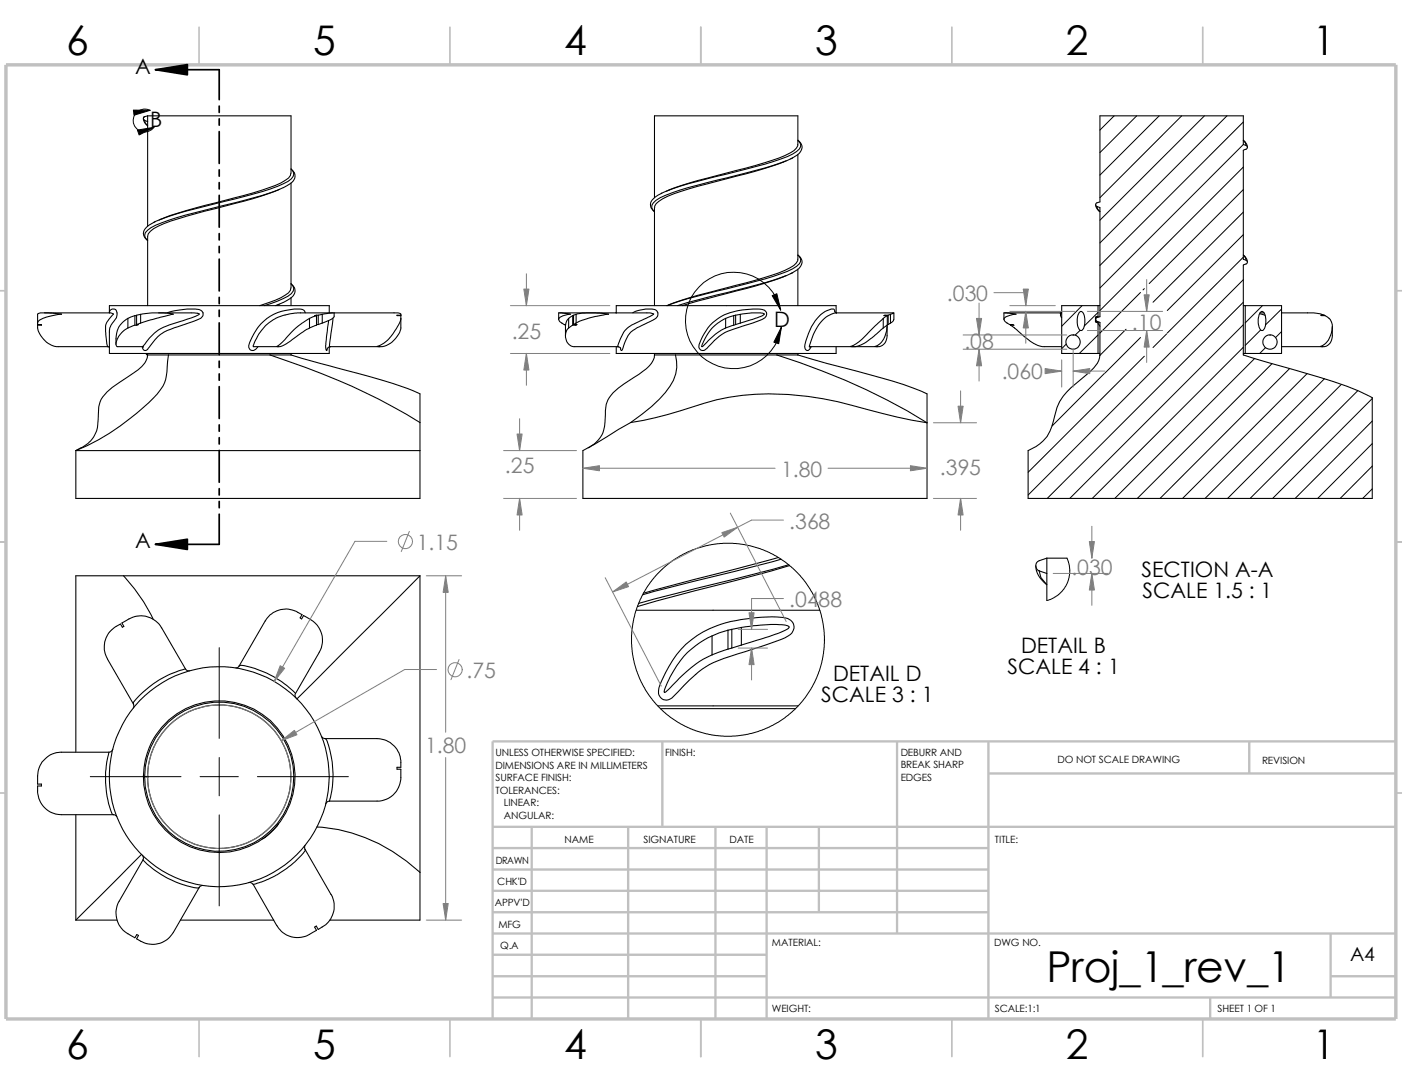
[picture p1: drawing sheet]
<svg xmlns="http://www.w3.org/2000/svg" width="279mm" height="216mm" viewBox="0 0 279 216" stroke-linecap="round" stroke-linejoin="round" font-family="sans-serif">
<g fill="none" stroke="#c0c0c0" stroke-width=".34">
<path d="M39.7 5.4v7.5M89.7 5.4v7.5M139.7 5.4v7.5M189.7 5.4v7.5M239.7 5.4v7.5M-.1 57.9h1.3M278.2 57.9h1.2M-.1 107.9h1.3M278.2 107.9h1.2M-.1 157.9h1.3M278.2 157.9h1.2M39.7 202.9v7.5"/>
<path d="M89.7 202.9v7.5M139.7 202.9v7.5M189.7 202.9v7.5M239.7 202.9v7.5"/>
</g>
<g fill="none" stroke="#c0c0c0" stroke-width=".47">
<path d="M132 147.7v17M178.8 147.7v38.2M197 147.7v55.2M197 154.1h81.2M249 147.7v6.4M278.2 147.7h-180v55.2M98.2 164.7h180M98.2 168.9h98.8M98.2 173.2h98.8M98.2 177.4h98.8M106 164.7v38.2M125.2 164.7v38.2"/>
<path d="M142.6 164.7v38.2M152.8 164.7v38.2M163.2 164.7v17M98.2 198.7h180M98.2 181.7h98.8M98.2 185.9h180M98.2 190.2h54.6M98.2 194.4h54.6M241.2 198.7v4.2M265.2 194.4h13M265.2 185.9v12.8"/>
</g>
<path d="M1.2 12.9h277v190h-277z" fill="none" stroke="#c0c0c0" stroke-width=".68" stroke-linecap="butt"/>
<g fill="none" stroke="#000" stroke-width=".21">
<path d="M28.6 23.6l.2 .7 .6 .7-.4-.5-.2-.5M28.8 24l.6 .2M29.4 23.1h28.6v11.4M29.4 23.1l-.8 .3v.3l.2 .3M29.4 23.1v22M55.7 37.7a60.1 60.1 0 0 1-10.9 3.4 86 86 0 0 0-13.3 3.9 3.1 3.1 0 0 0-2.1 2.1v13.8M58 34.5l-.1 .5a7.9 7.9 0 0 1-4.4 2.4l-6.8 2a128.5 128.5 0 0 0-14.4 4.2M58 36.4v21M131.9 38.5l-1.3 .7a1.67 1.67 0 0 0-.2 3M132.8 38.1a58.5 58.5 0 0 1 10.1-3.1 103.2 103.2 0 0 0 13.5-4 4.2 4.2 0 0 0 2.6-2v-5.9h-28.6v16.3M156 32.3a168.5 168.5 0 0 1-16.9 4.8l-3.3 1a12.9 12.9 0 0 0-5 2.5l-.3 .5v.3M156.7 32l-.6 .3"/>
<path d="M157.9 31.5l-.3 .2M157.9 31.5a72 72 0 0 1-13.1 3.9 68.8 68.8 0 0 0-13.2 4 2.34 2.34 0 0 0-1.7 2l.5 .7M159 30.7v20.9a2.09 2.09 0 0 1-1.6 1.7 67.3 67.3 0 0 1-12.6 4 83.3 83.3 0 0 0-11.9 3.6M159 27.9a1.65 1.65 0 0 1 .9 1.6 1.65 1.65 0 0 1-1.1 1.4l-.9 .6M159 28a1.09 1.09 0 0 1 .3 1.7 8.5 8.5 0 0 1-3.7 2 233.7 233.7 0 0 1-16.7 4.5l-3.5 .9-3.7 1.4M247.8 28l.4 .5 .1 .5M247.8 27.9a2.18 2.18 0 0 1 .8 1.4M248.3 29a.45 .45 0 0 1 .3 .5 .45 .45 0 0 1-.6 .3l-.2 .1v21.7l.5 .2M248.3 29l-.5-.2v-5.7h-28.6v17.1l-.3 .1a.45 .45 0 0 0-.5 .3 .45 .45 0 0 0 .2 .5M30.9 44.2l-.7 .3a2.05 2.05 0 0 0-1.4 2.7l.6 .7a1.18 1.18 0 0 1 0-2.1 24.3 24.3 0 0 1 7.6-3l3.8-.9a146.6 146.6 0 0 0 14.5-4l1.9-.9a2 2 0 0 0 1.5-2.6l-.7-.7a1.2 1.2 0 0 1 0 1.9 21.6 21.6 0 0 1-7.4 3l-3.8 1a129.6 129.6 0 0 0-15.7 4.5l-.5 .2M32.3 43.6l-.6 .2M58 57.4l-.1 .4a7.9 7.9 0 0 1-4.4 2.5l-1.8 .6"/>
<path d="M58 59.3v1.6M130.4 41.4v19.5M156 55.2a168.5 168.5 0 0 1-16.9 4.7l-3.1 1M156.7 54.9l-.6 .3M157.9 54.3l-.3 .2M157.9 54.3a2.52 2.52 0 0 0 1.9-2.4l-.3-.7-.5-.4a1.14 1.14 0 0 1 .3 1.7 8.5 8.5 0 0 1-3.7 2 233.7 233.7 0 0 1-16.7 4.5l-3.5 1-2.5 .9M157.9 54.3a72 72 0 0 1-13.1 4l-9.8 2.6M159 53.6v7.3M218.4 40.8a1.84 1.84 0 0 0 .8 1.4M218.6 41.1l.6 .3v21.7l-.3 .1a.45 .45 0 0 0-.5 .3 .45 .45 0 0 0 .2 .5M218.6 41.1l.1 .4 .5 .6M248.3 51.8a.45 .45 0 0 1 .3 .6 .45 .45 0 0 1-.6 .3l-.2 .1v17.9l4.8 1.5a163.4 163.4 0 0 1 18.1 5.7l2.8 1.3v20.1h-68.6v-9.6a7.8 7.8 0 0 0 5-5.8 10.2 10.2 0 0 1 3.6-6.7l1.8-1.6a9.1 9.1 0 0 0 3.8-4.3l.1-.6"/>
<path d="M248.3 51.8l-.1-.4-.4-.6a2.18 2.18 0 0 1 .8 1.4M7.5 64.6h.8v.2h-.8M7.5 64.3a2.86 2.86 0 0 1 2.4-1.3l2.4-.4a13 13 0 0 0-4.7-.1l-.1 2.3M8.8 62.3h13.3l.5 .2-.1 .2a3.8 3.8 0 0 0-1.4 4l.2 1.8 .2 .5h-9.9a4.6 4.6 0 0 1-4.1-4.2M21.5 69.1h.3M25.5 63.4a4.4 4.4 0 0 0-2.4 4.1v1.1M25.5 63.4v1.9M25.5 65.3a3.9 3.9 0 0 0-2.3 3.5l.1 .2h5.1M26.9 62.9l-1.4 .5M26.9 64.8l-1.4 .5M26.9 64.8h.4M26.9 62.9h.3"/>
<path d="M26.9 62.9v1.9M27.2 64.6h.4l-.3 .2M27.3 64.6v.2M28 62.6v1.7M28 64.3l-.8 .3M28 62.6l-.8 .2v1.8M28 62.6a19.5 19.5 0 0 1 6.5 0l-6.5 1.7M28.5 69h-.1M28.5 69.1h.1M29 70.4l.4 .3-.3-.3M29.4 70.7a5.2 5.2 0 0 1-2.7 3.6l-1.3 .8a15.1 15.1 0 0 0-5.2 4.4l-.5 1.5-.1 1.6a7.5 7.5 0 0 1-.9 4.4 5.8 5.8 0 0 1-2.4 2.2l-1.2 .5M29.4 70.7h4.2"/>
<path d="M29.4 70.4v.3M31.6 62.3h7.1l1 .2a1.26 1.26 0 0 1-1 .6l-1.4 .5a20.7 20.7 0 0 0-6.1 2.4l-1.4 1.4-1.4 1.6M33.4 62.3a12 12 0 0 1 6.6-.5 .98 .98 0 0 1 .4 1.1 .98 .98 0 0 1-.8 .7l-3.4 1.2a10.4 10.4 0 0 0-4.7 2.3l-.6 .5a6.6 6.6 0 0 1-1.9 2.2 .65 .65 0 0 1-.6-.7M33.6 70.7h20.2M33.6 70.7l-.3 2.4a7.5 7.5 0 0 1-2.7 6.1 51.3 51.3 0 0 1-15.5 10.5M50.6 69h.1M50.6 69h4.9M53.8 70.7h4.2M53.8 70.7a131.7 131.7 0 0 1 29.9 13.5M54.9 60.9l2.3-1.1a2 2 0 0 0 1.5-2.5l-.7-.8a1.2 1.2 0 0 1 0 2 15.6 15.6 0 0 1-5.3 2.4M55.7 60.6l-.6 .2M58 70.4v.3"/>
<path d="M58 70.7l7.5 2.1a167.2 167.2 0 0 1 16.8 5l1.4 .6v5.8M60.8 62.3a1.02 1.02 0 0 0-1.2-.7 9.6 9.6 0 0 0-10 7.6 .83 .83 0 0 0 .6 .6 .83 .83 0 0 0 .9-.4l.3-.4M61.7 63.4v1.9M61.7 63.4l-1.8 1.2a22.2 22.2 0 0 0-3.7 3.6l-1 .8h.6a27.3 27.3 0 0 0 5.3-3.4l.6-.3M63 62.8h.4M63 62.8l-.3 .1h.4M63 62.8v.1M63.1 62.9l-1.4 .5M63.1 62.9v1.9l-1.4 .5M63.1 64.6h.3M63.4 62.8v1.8M64.2 64.3l-.8 .3"/>
<path d="M64.2 62.6l-.8 .2M64.2 62.6v1.7M65.6 62.3v-1.4h-43.8v1.4a.79 .79 0 0 1 .9-.8 .79 .79 0 0 1 .6 1.1 2.99 2.99 0 0 1-1 2l-.4 .7-.1 .5v4.6h43.8v-1.3M65.8 69h9.9M66.3 63.4l-.6 5.4v.2h.2a.78 .78 0 0 0-.8 .8l-.1-.2a16.2 16.2 0 0 1 .4-4.8l.1-1M66.4 62.3h-6.5a9.2 9.2 0 0 0-8.7 5l-.7 1.5v.2h.1M66.6 62.3v.7a2.37 2.37 0 0 1-1.7 1.1l-.7 .2M66.6 62.3h12.3a.96 .96 0 0 1 1 .3v.2M66.6 62.3l-2.4 .3M79.9 63.4v1.9a4.7 4.7 0 0 1-4.4 3.7h-.4a7.2 7.2 0 0 0 4.1-3.9l.5-1zM79.9 62.8h-.8l.8 .1v.5M111.3 63.6v-1.3l2.4 .3h-.3a2.82 2.82 0 0 0-2.1 .9 1.36 1.36 0 0 0 1.4 1.1"/>
<path d="M111.5 62.3h6.1M112.6 64.6l.1 .2M113.3 65.3a2.18 2.18 0 0 0-.5 2.3 2.18 2.18 0 0 0 1.8 1.4h8.5M113.3 63.4l-.3 .4-.3 .8v2.2M113.3 63.4v1.9M114.1 62.9l-.8 .5M114.1 64.8l-.8 .5M114.1 64.8h.7M114.1 62.9h.2M114.1 62.9v1.9M114.3 64.6h.7l-.2 .2M114.8 64.6v.2"/>
<path d="M114.8 62.6a19.1 19.1 0 0 1 6.5 0 20 20 0 0 0-6.5 1.7M114.8 64.3l-.5 .3M114.8 62.6l-.5 .2v1.8M114.8 62.6v1.7M117.6 62.3h11.9l.8 .2-.7 .5-1.5 .7a7 7 0 0 0-4 2.8l-1 2.5M122.8 62.3h.1M122.8 69v1.4h43.8v-1.4M122.8 62.3v-1.4h43.8v1.5M123.1 69l.6 .4M126.1 62.3a5.9 5.9 0 0 1 4.7-.5 1.14 1.14 0 0 1 .3 1.2 1.14 1.14 0 0 1-1 .8l-1.1 .5a8.9 8.9 0 0 0-3.8 2.5l-.9 2a.97 .97 0 0 1-.5 1l-.1-.5M130.4 70.4v.3M130.4 70.7a4.4 4.4 0 0 1-2.3 3.3l-2.6 1.7a10.1 10.1 0 0 0-4.3 3.9l-.5 1.5a14.9 14.9 0 0 1-.8 5.6l-1.3 1.6-1.4 .9"/>
<path d="M130.4 70.7h4.2M134.6 70.7h20.2M134.6 70.7a7.8 7.8 0 0 1-2 7.5 32.7 32.7 0 0 1-6.9 6M141.5 64.8a11.6 11.6 0 0 1 8.6-3.2 3.1 3.1 0 0 1 2.5 .4 1.07 1.07 0 0 1-.7 1.6l-4 1.4a12.3 12.3 0 0 0-4.6 2l-2.5 2.4a.89 .89 0 0 1-1.2 .2 .89 .89 0 0 1-.2-1.3l.9-1.8zM144.6 63.4a8.9 8.9 0 0 0-4.7 5.6h.1a18.1 18.1 0 0 1 4.6-3.7M144.6 63.4v1.9M146.2 62.9l-1.6 .5M146.2 64.8l-1.6 .5M146.2 62.9v1.9M146.6 62.8v1.8M146.6 64.6l-.4 .2M146.6 62.8l-.4 .1"/>
<path d="M147.5 62.6v1.7M147.5 64.3l-.9 .3M147.5 62.6l-.9 .2M147.5 62.6a12.3 12.3 0 0 1 4.8-.1v.1a13.7 13.7 0 0 1-4.3 1.6l-.5 .1M154.8 70.7a131.6 131.6 0 0 1 29.9 13.5M154.8 70.7h4.2M159 70.7l2.8 .8a303.9 303.9 0 0 1 20.1 5.8l2.8 1.1v5.8M159 70.4v.3M161.5 69.1h-.2M166.3 62l.4 .3a5.9 5.9 0 0 0-4.4 3.9l-1 2.8h13.6M166.4 62a.53 .53 0 0 0-.4-.5 .53 .53 0 0 0-.6 .1 7.2 7.2 0 0 0-4.3 4.8l-.7 2.3a.74 .74 0 0 0 .7 1.1l.6-.8M166.6 62.3h11.5l-.6 .3"/>
<path d="M176 63.4v1.9M176 63.4l-2.6 2.5a9.6 9.6 0 0 1-3.9 3.1h.2a6 6 0 0 0 4.2-1.9l2.1-1.8M176.4 62.8h.6M176.4 62.8l-.3 .1h.7M176.4 62.8v.1M176.7 64.8a4 4 0 0 1-2.3 4.2 1.98 1.98 0 0 0 2.4-2.2v-1.8M176.8 62.9l-.8 .5M176.8 62.9v1.9l-.8 .5M176.8 64.6h.2M177 62.8v1.8M177.5 64.3l-.5 .3M177.5 62.6l-.5 .2"/>
<path d="M177.5 62.6v1.7M178.1 63.6l-.1 .4-.5 .3M178.1 62.3v1.3M200.1 63.6v-1.3l2.4 .3h-.4a2.79 2.79 0 0 0-2 .9v.1a1.7 1.7 0 0 0 1.7 1l.3 .2h-.7M200.2 62.3h11.3M201.4 64.8l2.2 1.8a8 8 0 0 0 4.5 2.4h3.5M201.4 64.6v.2M211.6 62.3l-.3 .1 .1 .2a.44 .44 0 0 0 .2 .7M215.2 62.1h.1a.99 .99 0 0 1 .9 1.2 2.68 2.68 0 0 1-.6 2.5 1.07 1.07 0 0 1-.9-1.2 3.3 3.3 0 0 1 .5-2.5zM218.3 63.4l.1 .1M218.3 63.2v.9l.2 .1M218.3 63.2v.1"/>
<path d="M218.4 63.6l.1 .6M218.5 63l-.2 .2M218.5 63v.3M218.5 63h.3M218.5 64.2h.3M218.6 64l.6 .2v6.5M218.6 64l.1 .2M218.8 70.4h.4M218.8 64.2l.4 .8M218.8 60.9h.4M218.8 60.9v2.3M218.8 64.2v6.2"/>
<path d="M218.8 60.9h-7.2v9.5h7.2M219.2 70.7h.1M247.8 70.4h.4M247.8 60.9h.4M248.2 60.9h7.2v9.5h-7.2M248.2 60.9v9.5M251 62.5l1.1 .3M251.1 62.3h.8M251.2 62.1h.2a.99 .99 0 0 1 .8 1.2 2.68 2.68 0 0 1-.6 2.5 1.07 1.07 0 0 1-.8-1.2 3.3 3.3 0 0 1 .4-2.5zM255.4 62.3h6.3l2.2 .5M255.4 69h8.3M263.9 62.8h-.7a2.32 2.32 0 0 1 2.2 3.1 3.8 3.8 0 0 1-2.3 3.1 1.97 1.97 0 0 0 2.4-2.2v-1.8"/>
<path d="M263.9 62.8v.1M15.1 89.7v9.6h68.6v-9.6M15.1 89.7h68.6M83.7 84.2v5.5M125.7 84.2a89.4 89.4 0 0 0 14.7-3.9 49.9 49.9 0 0 1 23.6-.9l3 .6 5.9 1.6a100.4 100.4 0 0 0 11.8 2.6M125.7 84.2l-9.5 5.5v9.6h68.5v-15.1M24.6 114.7a33.9 33.9 0 0 1 5.9 8.6M24.6 114.7h-9.5v35.1M24.6 114.7h59.1M83.7 114.7l-24.6 24.5M83.7 114.7v59M155.1 111l-26.9 7.2"/>
<path d="M155.7 111.4l-27.6 7M157.2 112.5l-29.9 7.7M157.4 112.6l-7.4 2.1-19.1 5-3.9 1.1M206.4 112.7a4.9 4.9 0 0 0 2.2 3.8M207.1 113.7l.3 1.3 1.2 1.4M207.1 113.7l1.5 .5M208.6 111.2l-1.5 .5a1.1 1.1 0 0 0-.7 1 1.1 1.1 0 0 0 .7 1M208.6 111.2h4M208.6 111.2v8.4M37 133.2l-4.8-8.1a4.9 4.9 0 0 0-7.1-1.4l-.8 .4 .4 .7-.3 .1-.4-.6a4.9 4.9 0 0 0-2.6 7l5.2 8.9M37 133.2a19.4 19.4 0 0 0-10.4 6.8v.2M37 133.2l.3 .4h.5"/>
<path d="M47.7 132.6l-.3 .4h-.4M47.7 132.6h.1a12.2 12.2 0 0 1 5.4 1.5 18.1 18.1 0 0 1 5.7 4M47.7 132.6l5.1-8.9a4.9 4.9 0 0 1 7.4-1.3l-.4 .7 .3 .2 .4-.7a6 6 0 0 1 3.4 3.2 4.8 4.8 0 0 1-.3 4.1l-4.7 8.2M58.9 138.1l-.1 .5 .2 .4M126.8 121.5h36.6M136.7 128.3a21.3 21.3 0 0 1 12-5 21.9 21.9 0 0 1 8.3-.1 1.83 1.83 0 0 1 1.2 1.6 1.83 1.83 0 0 1-1.1 1.8 69.2 69.2 0 0 1-10 3.6l-1.4 .5a18.3 18.3 0 0 0-9.4 5.9l-1.1 1.2a3.9 3.9 0 0 1-2.1 1.6 1.69 1.69 0 0 1-1.8-2.4 24.4 24.4 0 0 1 5.4-8.7zM141.9 126.7a17.2 17.2 0 0 0-9.1 9.7l-.4 1.5a5.2 5.2 0 0 0 2.1-1.8 23.2 23.2 0 0 1 7.4-5.7M141.9 126.7v3.7M145.1 125.5l-3.2 1.2M145.1 129.3l-3.2 1.1M145.1 125.5v3.8M145.8 125.3v3.8"/>
<path d="M145.8 129.1l-.7 .2M145.8 125.3l-.7 .2M147.7 125a26.3 26.3 0 0 1 9.3-.4l.3 .3a5.4 5.4 0 0 1-2.8 1.4l-6.8 2.2M147.7 125v3.5M147.7 128.5l-1.9 .6M147.7 125l-1.9 .3M21.7 149.8h-9.4a4.9 4.9 0 0 0-4.8 5.5v.9h.8v.3h-.8a4.9 4.9 0 0 0 4.8 5.8h10.3M21.7 149.8a19.4 19.4 0 0 0 .8 12.4l.1 .1M22.5 149.3l-.3 .3-.5 .2M26.6 140.2v.8M28.6 154.5a15.1 15.1 0 0 0 21.5 13.9 15.1 15.1 0 0 0 3.1-25.5 15.1 15.1 0 0 0-24.2 8.4l-.4 3.4h.2M28.8 154.7h.6"/>
<path d="M64.1 146.6l.2 .4 .5 .1M64.8 147.1h10.3a4.9 4.9 0 0 1 4.8 5.7h-.8v.4h.8a5.8 5.8 0 0 1-1.5 5.1 4.8 4.8 0 0 1-3.3 1.3h-9.4M64.8 147.1l.1 .1a18.8 18.8 0 0 1 .8 12.4M65.7 159.6a.84 .84 0 0 0-.8 .5M131.1 140.6h27.9M131.6 141.1h26.9M15.1 162.3v21M22.6 162.3l.7 .3M28.2 170.2l-13.1 13.1M28.4 170.3l.2 .5-.1 .5M28.5 171.3a19.5 19.5 0 0 0 11 5.6l.2-.2-5.2 9a4.9 4.9 0 0 1-7.3 1.3l.4-.7-.3-.2-.4 .7a5.6 5.6 0 0 1-3.5-3.4 4.7 4.7 0 0 1 .3-3.9zM40.4 176.4l-.5 .1-.2 .3"/>
<path d="M49.6 175.8h.3l.6 .3M55.5 164.1l-1.4 1.6-1.8 1.4M60.8 168.4v.8M60.8 169.2v.1a19.2 19.2 0 0 1-10.3 6.8M60.8 169.2l5.2 8.9a4.7 4.7 0 0 1-1.8 6.5l-.8 .5-.4-.7-.3 .3 .4 .6-.8 .4a4.8 4.8 0 0 1-7.1-1.3l-4.7-8.3M63.1 164.7a33 33 0 0 1 20.6 9M83.7 173.7v9.6h-18M15.1 183.3h8.2M35.9 183.3h18.7"/>
<circle cx="213.9" cy="68.1" r="1.41"/>
<circle cx="253.1" cy="68.1" r="1.41"/>
<circle cx="43.7" cy="154.7" r="14.9"/>
<circle cx="43.7" cy="154.7" r="14.3"/>
<circle cx="43.7" cy="154.7" r="21.9"/>
</g>
<g fill="none" stroke="#808080" stroke-width=".2">
<path d="M104.9 54.5v6.4M198.1 58.3h6.3v2.6M228.5 55.7v6.3M101.7 60.9h19.8M101.7 70.4h19.8M104.9 70.4v6.4M191.4 77.9v6.3M191.9 69.6h20.7M191.9 66.7h20.7M195.1 60.4v6.3M195.1 69.6v6.3M201.3 60.9h9"/>
<path d="M201.3 62h12.9M204.4 62v6.4M209 73.9h2.6M211.6 71.7v5.4M213.9 69.4v7.7M213.9 73.9h6.3M216.7 62h15M216.7 65.8h15M228.5 65.8v6.4M100.4 89.7h14.5M100.4 99.3h14.5M103.5 83.4v6.3"/>
<path d="M103.5 99.3v6.3M116.2 93.3h38.3M165 93.3h19.7M186 99.3h8.6M186 84.2h8.6M191.4 99.3v6.3M77.1 107.8h-6.4l-16 27.9M81.6 105.8l-1.6 4.1M85 114.7h7M88.8 114.7v31.1M120.6 115.1l11.2 21.6M145.5 102.2l11.2 21.6"/>
<path d="M156.1 119.2h-6.3v6.1M156.1 103.6h-6.3l-27.7 14.3M209.9 114.2h10.9M217.6 104.8v6.4M217.6 114.2v6.4M87 133.3h-6.4l-24.6 14.2M91.5 131.4l-1.6 4M147.1 129.1h5.9M147.1 125.3h5.9M149.8 129.1v6.3M29.3 154.7h.3M29.3 154.6l.3 .3"/>
<path d="M29.4 154.6v.3M29.5 154.6l-.2 .3M88.8 150.9v32.4M85 183.3h7"/>
<circle cx="80.8" cy="107.9" r="1.41"/>
<circle cx="90.7" cy="133.4" r="1.41"/>
<circle cx="43.7" cy="154.7" r="14.3"/>
</g>
<g fill="none" stroke="#000" stroke-width=".2">
<path d="M29.9 22a2.3 2.3 0 0 0-3 .8 2.3 2.3 0 0 0 .7 3.1 2.3 2.3 0 0 0 3.1-.5M222 23.1l-2.8 2.8M226.5 23.1l-7.3 7.3M231 23.1l-11.8 11.8M235.5 23.1l-16.3 16.3M240 23.1l-20.8 20.8M244.5 23.1l-25.3 25.3M247.8 24.3l-28.6 28.6M247.8 28.8l-28.6 28.6M247.8 33.3l-28.6 28.5M247.8 37.8l-18.8 18.7M227.3 58.3l-8.1 8"/>
<path d="M228 57.5l-.2 .2M247.8 42.2l-18 18M247.8 46.7l-15.2 15.1M247.8 51.2l-15.2 15.1M247.8 55.7l-42.9 42.9M155.6 61.8a9.6 9.6 0 0 0-15-5.8 9.6 9.6 0 0 0 .6 16 9.6 9.6 0 0 0 14.5-6.8M212.5 68.5l-.9 1M215.3 65.8l-1.1 1M215.6 60.9l-4 4.1M218.8 62.2l-2.7 2.7M218.8 66.7l-3.7 3.7M220.1 74.4l-10.4 10.4"/>
<path d="M224.4 65.6l-5.2 5.2M227.3 67.2l-7.1 7.1M228 71l-23.1 23.1M232.5 66.5l-2.7 2.7M247.8 60.2l-39.1 39.1M247.8 64.7l-34.6 34.6M247.8 69.2l-30.1 30.1M250.1 71.4l-27.9 27.9M251.2 65.7l-3 3.1M251.6 60.9l-3.4 3.4M252.2 69.3l-1.2 1.1M253.5 72.4l-26.8 26.9"/>
<path d="M255.4 61.6l-3.2 3.1M255.4 66l-1.2 1.2M257 73.4l-25.8 25.9M260.5 74.4l-24.8 24.9M263.9 75.4l-23.7 23.9M267.3 76.6l-22.7 22.7M270.6 77.8l-21.5 21.5M273.5 79.4l-19.9 19.9M273.5 83.9l-15.4 15.4M273.5 88.3l-10.9 11M273.5 92.8l-6.4 6.5M273.5 97.4l-1.9 1.9"/>
<path d="M212.6 111.2l.4 1 .2 1.1-.1 1.7-.4 1.2-.7 1.1-1.1 1.2-1.5 .9-.8 .2M43.7 129v18.1M18 154.7h18.1M39.9 154.7h7.6M43.7 150.9v7.6M51.3 154.7h18.1M43.7 162.3v18.1"/>
<circle cx="145.1" cy="127.4" r="19.2"/>
</g>
<g fill="#808080" stroke="#808080" stroke-width=".2">
<path d="M217.1 107.9h1l-.5 3.3z"/>
<path d="M217.6 114.2l.5 3.3h-1z"/>
<path d="M103 86.4h1.1l-.6 3.3z"/>
<path d="M103.5 99.3l.6 3.3h-1.1z"/>
<path d="M181.4 92.8l3.3 .5-3.3 .5z"/>
<path d="M116.2 93.3l3.3-.5v1z"/>
<path d="M104.4 57.6h1l-.5 3.3z"/>
<path d="M104.9 70.4l.5 3.3h-1z"/>
<path d="M190.9 80.9h1l-.5 3.3z"/>
<path d="M191.4 99.3l.5 3.3h-1z"/>
<path d="M56 147.5l2.7-2 .5 .8z"/>
<path d="M55.8 132.6l.9 .5-2 2.6z"/>
<path d="M88.3 180h1l-.5 3.3z"/>
<path d="M88.8 114.7l.5 3.3h-1z"/>
<path d="M149.8 129.1l.5 3.3h-1z"/>
<path d="M149.3 122h1l-.5 3.3z"/>
<path d="M122.1 117.9l2.7-2 .5 .9z"/>
<path d="M143.8 106.1l3.2-1.1-2.7 2z"/>
<path d="M195.1 69.6l.5 3.3h-1z"/>
<path d="M194.6 63.4h1l-.5 3.3z"/>
<path d="M204.4 62l.5 3.3h-1z"/>
<path d="M203.9 57.6h1l-.5 3.3z"/>
<path d="M228.5 65.8l.5 3.3h-1z"/>
<path d="M228 58.7h1l-.5 3.3z"/>
<path d="M213.9 73.9l3.3-.5v1z"/>
<path d="M208.3 73.4l3.3 .5-3.3 .5z"/>
</g>
<path d="M26.6 21.9l3.3 .1-3.2 .9zM27.4 25.9l3.3-.5-3 1.5zM153.9 58.9l.9-.4 .8 3.3zM155.7 65.2l-.5 3.3-1-.3z" fill="#000" stroke="#000" stroke-width=".2"/>
<path d="M31 13.9l6.3-1v2zM31 108.4l6.3-1v2z" fill="#000" stroke="#000" stroke-width=".34"/>
<g fill="none" stroke="#000" stroke-width=".34">
<path d="M31 13.9h12.7v6M43.7 21.1v1.3M43.7 23.7v1.2M43.7 26.2v6.4M43.7 33.8v1.3M43.7 36.4v1.2M43.7 38.9v6.4M43.7 46.5v1.3M43.7 49.1v1.2M43.7 51.6v6.4M43.7 59.2v1.3M43.7 61.8v1.2"/>
<path d="M43.7 64.3v6.4M43.7 71.9v1.3M43.7 74.5v1.2M43.7 77v6.4M43.7 84.6v1.3M43.7 87.2v1.2M43.7 89.7v6.4M43.7 97.3v1.3M43.7 99.9v1.2M43.7 102.4v6h-12.7"/>
</g>
<text font-size="8.5" x="208.6" y="195.7">Proj_1_rev_1</text>
<g font-size="8.1">
<text x="13.2" y="10.9">6</text>
<text x="62.4" y="10.9">5</text>
<text x="112.4" y="10.9">4</text>
<text x="162.4" y="10.9">3</text>
<text x="212.4" y="10.9">2</text>
<text x="261.7" y="10.9">1</text>
<text x="13.2" y="210.9">6</text>
<text x="62.4" y="210.9">5</text>
<text x="112.4" y="210.9">4</text>
<text x="162.4" y="210.9">3</text>
<text x="212.4" y="210.9">2</text>
<text x="261.7" y="210.9">1</text>
</g>
<g font-size="4.2">
<text x="26.9" y="14.7">A</text>
<text x="29.9" y="25.2">B</text>
<text x="154.3" y="65.1">D</text>
<text x="26.9" y="109.2">A</text>
<text x="227.5" y="115">SECTION A-A</text>
<text x="227.7" y="119.1">SCALE 1.5 : 1</text>
<text x="203.5" y="130">DETAIL B</text>
<text x="166" y="135.6">DETAIL D</text>
<text x="200.8" y="134.2">SCALE 4 : 1</text>
<text x="163.7" y="139.8">SCALE 3 : 1</text>
</g>
<g font-size="4.2" fill="#808080">
<text x="188.7" y="60">.030</text>
<text x="225.6" y="65.7">.10</text>
<text x="102" y="67.4">.25</text>
<text x="192.2" y="69.6">.08</text>
<text x="199.6" y="75.6">.060</text>
<text x="100.6" y="94.3">.25</text>
<text x="155.6" y="94.9">1.80</text>
<text x="187.3" y="94.7">.395</text>
<text x="157.3" y="105.3">.368</text>
<text x="83.1" y="109.5">1.15</text>
<text x="213.5" y="114.4">.030</text>
<text x="157.3" y="120.9">.0488</text>
<text x="93" y="135">.75</text>
<text x="84.7" y="150">1.80</text>
</g>
<text font-size="3.9" x="269.1" y="191.5">A4</text>
<g font-size="2">
<text x="98.8" y="150.6">UNLESS OTHERWISE SPECIFIED:</text>
<text x="98.8" y="153.1">DIMENSIONS ARE IN MILLIMETERS</text>
<text x="98.8" y="155.6">SURFACE FINISH:</text>
<text x="132.5" y="150.6">FINISH:</text>
<text x="179.5" y="155.5">EDGES</text>
<text x="179.5" y="150.5">DEBURR AND</text>
<text x="179.5" y="153">BREAK SHARP</text>
<text x="210.8" y="151.9">DO NOT SCALE DRAWING</text>
<text x="251.5" y="152.1">REVISION</text>
<text x="98.8" y="158.1">TOLERANCES:</text>
<text x="100.4" y="160.6">LINEAR:</text>
<text x="100.4" y="163.1">ANGULAR:</text>
<text x="112.5" y="168">NAME</text>
<text x="128.2" y="167.9">SIGNATURE</text>
<text x="145.4" y="167.9">DATE</text>
<text x="198.3" y="167.9">TITLE:</text>
<text x="98.8" y="172.1">DRAWN</text>
<text x="99.1" y="176.3">CHK'D</text>
<text x="98.6" y="180.4">APPV'D</text>
<text x="99.3" y="184.8">MFG</text>
<text x="99.7" y="189">Q.A</text>
<text x="153.8" y="188.5">MATERIAL:</text>
<text x="198.1" y="188.5">DWG NO.</text>
<text x="153.8" y="201.5">WEIGHT:</text>
<text x="198.2" y="201.6">SCALE:1:1</text>
<text x="242.7" y="201.6">SHEET 1 OF 1</text>
</g>
</svg>
